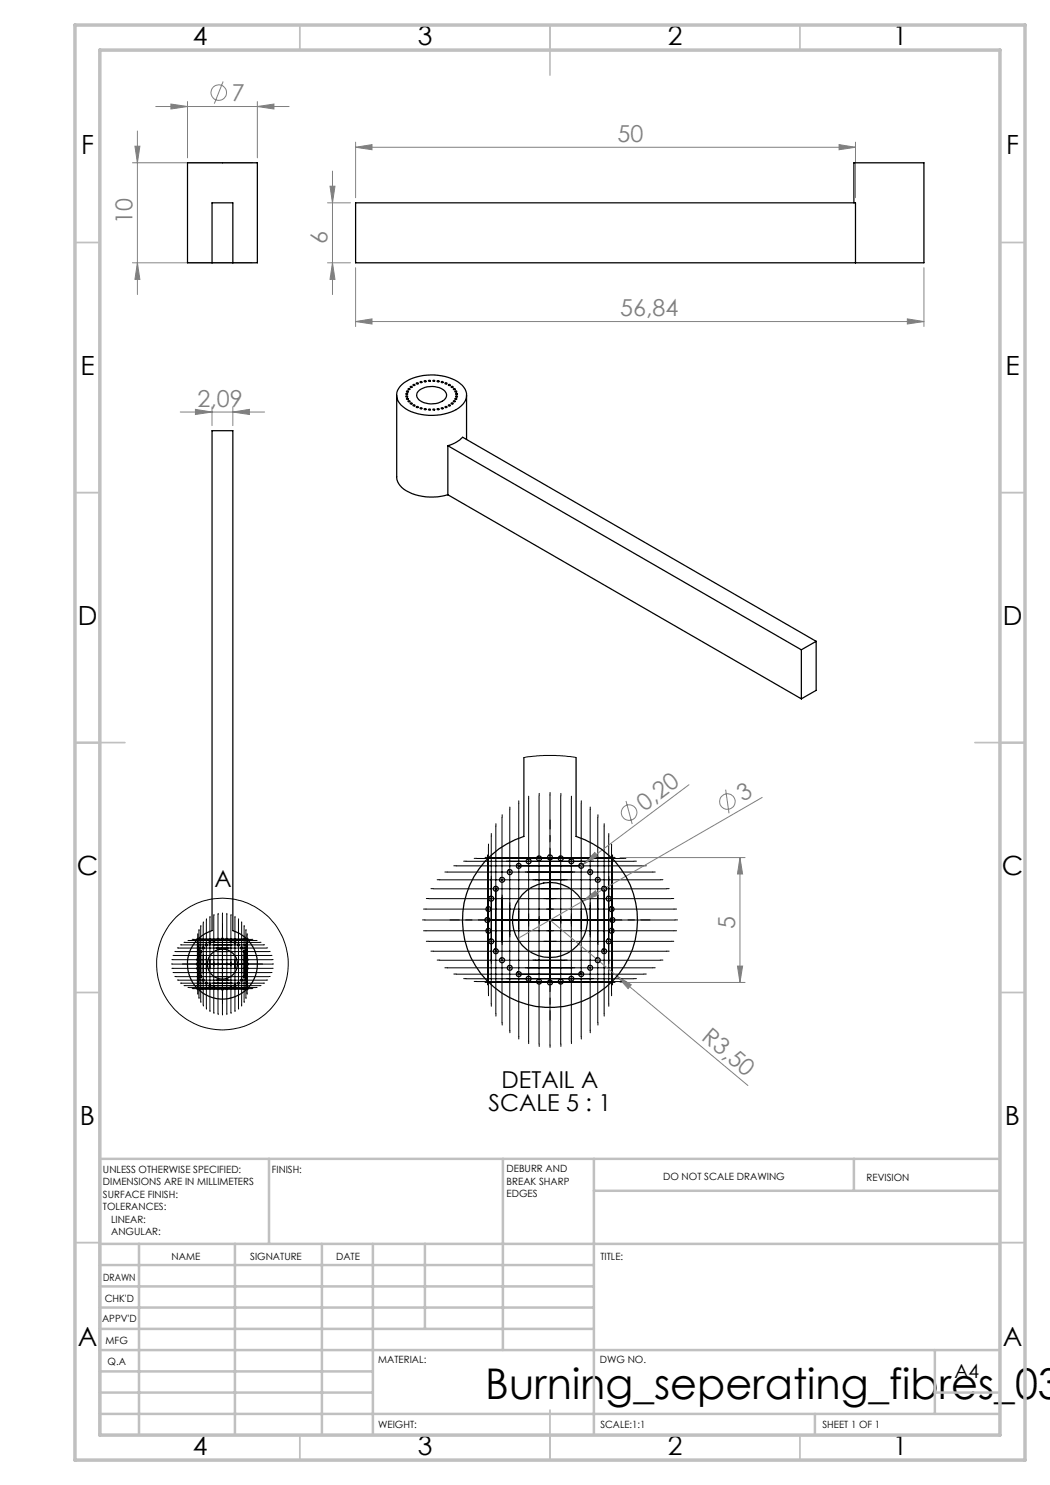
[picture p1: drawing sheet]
<svg xmlns="http://www.w3.org/2000/svg" width="210mm" height="297mm" viewBox="0 0 210 297" stroke-linecap="round" stroke-linejoin="round" font-family="sans-serif">
<g fill="none" stroke="#808080" stroke-width=".2">
<path d="M44.6 16.3l-1.7 4.4M26.5 32.6h24M27 29.2h1l-.5 3.4zM27.5 26.2v32.7M31.2 21.3h26.6M34.2 20.8l3.3 .5-3.3 .5zM37.5 20.3v11.3M51.5 21.3l3.3-.5v1zM51.5 20.3v11.3M66 37.2h1l-.5 3.4zM66.5 34.2v24.7M71.1 29.5l3.3-.6v1z"/>
<path d="M71.1 28.4v11.1M71.1 29.5h100M167.8 28.9l3.3 .6-3.3 .4zM171.1 28.4v11.1M26.5 52.6h24M27.5 52.6l.5 3.3h-1zM65.5 52.6h4.6M65.5 40.6h4.6M66.5 52.6l.5 3.3h-1zM71.1 53.5v11.8M184.8 53.5v11.8M71.1 64.3l3.3-.5v1z"/>
<path d="M71.1 64.3h113.7M181.5 63.8l3.3 .5-3.3 .5zM36.1 82.4h16.8M39.1 81.9l3.3 .5-3.3 .5zM42.4 81.4v3.7M46.6 82.4l3.3-.5v1zM46.6 81.4v3.7M137.8 156.9l-21.2 16M145.1 157.9l.7 4.8M152.4 159.5l-35.9 20.8M116.6 172.9l-.7 .6M119 170.5l.6 .8-3 1.6z"/>
<path d="M124 171.5h25M125.2 160.2l1.2 4.6M148 171.5v25M148 171.5l.5 3.3h-1zM110 184l39.6 33.1M116.5 180.3l2.6-2.2 .5 .9zM116.5 180.3l-13 7.4M123.4 195.2l2.9 1.8-.7 .7zM124 196.5h25M147.5 193.2h1l-.5 3.3z"/>
<circle cx="43.7" cy="18.5" r="1.56"/>
<circle cx="125.8" cy="162.5" r="1.56"/>
<circle cx="145.5" cy="160.3" r="1.56"/>
</g>
<g fill="none" stroke="#000" stroke-width=".2">
<path d="M105.7 159.8v48.4M107.8 159.2v49.6M110 159v50M112.1 159.2v49.6M114.3 159.8v48.4M85.8 179.7h48.4M86.7 177.8h46.6M87.9 176h44.2M89.5 174.4h41M91.2 173.2h37.5M93.2 172.3h33.6M95.3 171.7h29.4"/>
<path d="M97.5 171.5h25v25h-25zM97.7 169.3v29.4M98.2 167.2v33.6M99.2 165.2v37.5M100.4 163.5v41M102 161.9v44.2M103.8 160.7v46.6M116.2 160.7v46.6M118 161.9v44.2M119.6 163.5v41M120.8 165.2v37.5M121.7 167.2v33.6"/>
<path d="M122.3 169.3v29.4M34.5 192.8h20M34.6 193.7h19.8M34.6 191.9h19.8M34.8 194.5h19.4M34.8 191.1h19.4M35.1 195.3h18.7M35.1 190.3h18.7M35.7 196h17.6M35.7 189.6h17.6M36.3 196.6h16.4M36.3 189h16.4"/>
<path d="M37 197.1h15M37 188.5h15M37.8 197.5h13.4M37.8 188.1h13.4M38.6 197.7h11.7M38.6 187.9h11.7M39.5 187.8h10v10h-10zM39.5 186.9v11.8M39.8 186.1v13.4M40.1 185.3v15M40.6 184.6v16.4M41.3 184v17.6"/>
<path d="M42 183.5v18.6M42.8 183.1v19.4M43.6 182.9v19.8M44.5 182.8v20M45.4 182.9v19.8M46.2 183.1v19.4M47 183.5v18.6M47.7 184v17.6M48.3 184.6v16.4M48.8 185.3v15M49.2 186.1v13.4M49.4 186.9v11.8"/>
<path d="M85 184h50M85.2 186.2h49.6M85.2 181.8h49.6M85.8 188.3h48.4M86.7 190.2h46.6M87.9 192h44.2M89.5 193.6h41M91.2 194.8h37.5M93.2 195.8h33.6M95.3 196.3h29.4"/>
<circle cx="44.5" cy="192.8" r="13.2"/>
</g>
<g fill="none" stroke="#000" stroke-width=".2" stroke-dasharray="15.2 1.3 1.3 1.3">
<path d="M105.7 159.7v-.5M107.8 159.2v-.5M110 159v-.5M112.2 159.2v-.5M114.3 159.7v-.5M85.8 179.7h-.5M86.7 177.7h-.5M87.9 175.9h-.5M89.5 174.4h-.5M91.3 173.2h-.5M93.2 172.2h-.5M95.3 171.7h-.5"/>
<path d="M97.5 171.5h-.5M97.5 171.5v-.5M97.7 169.3v-.5M97.7 173.7v-.5M98.3 167.2v-.5M98.3 175.8v-.5M99.2 165.2v-.5M99.2 177.7v-.5M99.7 171.7h-.5M100.4 163.4v-.5M100.4 179.5v-.5M101.8 172.2h-.5"/>
<path d="M102 161.9v-.5M103.8 173.2h-.5M103.8 160.7v-.5M105.5 174.4h-.5M107.1 175.9h-.5M108.3 177.7h-.5M109.3 179.7h-.5M110.8 179.7h.5M111.7 177.7h.5M112.9 175.9h.5M114.5 174.4h.5M116.3 160.7v-.5"/>
<path d="M116.3 173.2h.5M118 161.9v-.5M118.2 172.2h.5M119.6 179.5v-.5M119.6 163.4v-.5M120.3 171.7h.5M120.8 177.7v-.5M120.8 165.2v-.5M121.8 175.8v-.5M121.8 167.2v-.5M122.3 173.7v-.5M122.3 169.3v-.5"/>
<path d="M122.5 171.5v-.5M122.5 171.5h.5M124.7 171.7h.5M126.8 172.2h.5M128.8 173.2h.5M130.5 174.4h.5M132.1 175.9h.5M133.3 177.7h.5M134.3 179.7h.5M34.5 192.8h-.2M34.6 191.9h-.2M34.6 193.7h-.2"/>
<path d="M34.8 191.1h-.2M34.8 194.5h-.2M35.2 190.3h-.2M35.2 195.3h-.2M35.7 189.6h-.2M35.7 196h-.2M36.3 196.6h-.2M36.3 189h-.2M37 197.1h-.2M37 188.5h-.2M37.8 197.5h-.2M37.8 188.1h-.2"/>
<path d="M38.6 197.7h-.2M38.6 187.9h-.2M39.5 192.8h-3M39.5 197.8h-.2M39.5 187.8h-.2M39.5 187.8v-.2M39.5 197.8v.2M39.6 186.9v-.2M39.6 196.9v.2M39.6 188.7v-.2M39.6 198.7v.2M39.8 186.1v-.2"/>
<path d="M39.8 196.1v.2M39.8 189.5v-.2M39.8 199.5v.2M40.2 185.3v-.2M40.2 195.3v.2M40.2 190.3v-.2M40.4 197.7h-.2M40.4 187.9h-.2M40.7 184.6v-.2M40.7 194.6v.2M40.7 191v-.2M41.2 197.5h-.2"/>
<path d="M41.2 188.1h-.2M41.3 191.6v-.2M41.3 184v-.2M41.3 194v.2M42 192.1v-.2M42 197.1h-.2M42 188.5h-.2M42 183.5v-.2M42 193.5v.2M42.7 196.6h-.2M42.7 189h-.2M42.8 192.5v-.2"/>
<path d="M42.8 183.1v-.2M42.8 193.1v.2M43.3 196h-.2M43.3 189.6h-.2M43.6 192.7v-.2M43.6 182.9v-.2M43.6 192.9v.2M43.8 195.3h-.2M43.8 190.3h-.2M44.2 194.5h-.2M44.2 191.1h-.2M44.4 193.7h-.2"/>
<path d="M44.4 191.9h-.2M44.5 187.8v-3M44.5 197.8v3M44.5 192.8v-.2M44.5 192.8h-.2M44.5 182.8v-.2M44.5 192.8v.2M44.5 192.8h.2M44.6 191.9h.2M44.6 193.7h.2M44.8 191.1h.2M44.8 194.5h.2"/>
<path d="M45.2 190.3h.2M45.2 195.3h.2M45.4 192.7v-.2M45.4 182.9v-.2M45.4 192.9v.2M45.7 189.6h.2M45.7 196h.2M46.2 192.5v-.2M46.2 183.1v-.2M46.2 193.1v.2M46.3 196.6h.2M46.3 189h.2"/>
<path d="M47 197.1h.2M47 192.1v-.2M47 183.5v-.2M47 193.5v.2M47 188.5h.2M47.7 191.6v-.2M47.7 184v-.2M47.7 194v.2M47.8 197.5h.2M47.8 188.1h.2M48.3 191v-.2M48.3 184.6v-.2"/>
<path d="M48.3 194.6v.2M48.6 197.7h.2M48.6 187.9h.2M48.8 190.3v-.2M48.8 185.3v-.2M48.8 195.3v.2M49.2 189.5v-.2M49.2 199.5v.2M49.2 186.1v-.2M49.2 196.1v.2M49.4 188.7v-.2M49.4 198.7v.2"/>
<path d="M49.4 186.9v-.2M49.4 196.9v.2M49.5 192.8h3M49.5 197.8h.2M49.5 187.8v-.2M49.5 197.8v.2M49.5 187.8h.2M50.4 197.7h.2M50.4 187.9h.2M51.2 197.5h.2M51.2 188.1h.2M52 197.1h.2"/>
<path d="M52 188.5h.2M52.7 196.6h.2M52.7 189h.2M53.3 196h.2M53.3 189.6h.2M53.8 195.3h.2M53.8 190.3h.2M54.2 194.5h.2M54.2 191.1h.2M54.4 193.7h.2M54.4 191.9h.2M54.5 192.8h.2"/>
<path d="M85 184h-.5M85.2 181.8h-.5M85.2 186.2h-.5M85.8 188.3h-.5M86.7 190.2h-.5M87.9 192h-.5M89.5 193.6h-.5M91.3 194.8h-.5M93.2 195.7h-.5M95.3 196.3h-.5M97.5 196.5h-.5M97.5 196.5v.5"/>
<path d="M97.7 194.3v.5M97.7 198.7v.5M98.3 192.2v.5M99.2 190.2v.5M99.7 196.3h-.5M100.4 188.4v.5M101.8 195.7h-.5M102 181.1v-.5M102 186.9v.5M103.8 182.3v-.5M103.8 194.8h-.5M103.8 185.7v.5"/>
<path d="M105.5 193.6h-.5M105.7 183.2v-.5M105.7 184.7v.5M107.1 192h-.5M107.8 183.8v-.5M107.8 184.2v.5M108.3 190.2h-.5M109.3 188.3h-.5M109.8 186.2h-.5M109.8 181.8h-.5M110 184v-.5M110 184h-.5"/>
<path d="M110 184v.5M110 184h.5M110.2 181.8h.5M110.2 186.2h.5M110.8 188.3h.5M111.7 190.2h.5M112.2 183.8v-.5M112.2 184.2v.5M112.9 192h.5M114.3 183.2v-.5M114.3 184.7v.5M114.5 193.6h.5"/>
<path d="M116.3 194.8h.5M116.3 182.3v-.5M116.3 185.7v.5M118 181.1v-.5M118 186.9v.5M118.2 195.7h.5M119.6 188.4v.5M120.3 196.3h.5M120.8 190.2v.5M121.8 192.2v.5M122.3 198.7v.5M122.3 194.3v.5"/>
<path d="M122.5 196.5h.5M122.5 196.5v.5M124.7 196.3h.5M126.8 195.7h.5M128.8 194.8h.5M130.5 193.6h.5M132.1 192h.5M133.3 190.2h.5M134.3 188.3h.5M134.8 186.2h.5M134.8 181.8h.5M135 184h.5"/>
<path d="M40.2 200.3v.2M40.7 201v.2M41.3 201.6v.2M42 202.1v.2M42.8 202.5v.2M43.6 202.7v.2M44.5 202.8v.2M45.4 202.7v.2M46.2 202.5v.2M47 202.1v.2M47.7 201.6v.2M48.3 201v.2"/>
<path d="M48.8 200.3v.2M98.3 200.8v.5M99.2 202.7v.5M100.4 204.5v.5M102 206.1v.5M103.8 207.3v.5M105.7 208.2v.5M107.8 208.8v.5M110 209v.5M112.2 208.8v.5M114.3 208.2v.5M116.3 207.3v.5"/>
<path d="M118 206.1v.5M119.6 204.5v.5M120.8 202.7v.5M121.8 200.8v.5"/>
</g>
<path d="M110 171.5v-7.5M97.5 184h-7.5M110 196.5v7.5M122.5 184h7.5" fill="none" stroke="#000" stroke-width=".2" stroke-dasharray="15.2 1.3 1.3 1.3" stroke-dashoffset="13.4"/>
<g fill="none" stroke="#c0c0c0" stroke-width=".35">
<path d="M60 5v5M110 5v10M160 5v5M15 48.5h5M200 48.5h5M15 98.5h5M200 98.5h5M15 148.5h10M195 148.5h10M15 198.5h5M200 198.5h5M15 248.5h5"/>
<path d="M200 248.5h5M60 287v5M110 282v10M160 287v5"/>
</g>
<g fill="none" stroke="#c0c0c0" stroke-width=".5">
<path d="M53.8 231.8v17M100.6 231.8v38.2M118.8 231.8v55.2M118.8 238.2h81.2M170.8 231.8v6.4M200 231.8h-180v55.2M20 248.8h180M20 257.3h98.8M20 253h98.8M27.8 248.8v38.2M47 248.8v38.2M64.4 248.8v38.2"/>
<path d="M74.6 248.8v38.2M85 248.8v17M20 265.8h98.8M20 261.5h98.8M20 278.5h54.6M20 274.3h54.6M20 270h180M187 278.5h13M187 270v12.8M20 282.8h180M163 282.8v4.2"/>
</g>
<path d="M15 5h190v287h-190zM20 10h180v277h-180z" fill="none" stroke="#c0c0c0" stroke-width=".7"/>
<g fill="#808080">
<path d="M116.5 180.3l2.6-2.2 .5 .9z"/>
<path d="M119 170.5l.6 .8-3 1.6z"/>
<path d="M123.4 195.2l2.9 1.8-.7 .7z"/>
<path d="M51.5 21.3l3.3-.5v1zM34.2 20.8l3.3 .5-3.3 .5z"/>
<path d="M71.1 64.3l3.3-.5v1zM181.5 63.8l3.3 .5-3.3 .5zM71.1 29.5l3.3-.6v1zM167.8 28.9l3.3 .6-3.3 .4zM39.1 81.9l3.3 .5-3.3 .5zM46.6 82.4l3.3-.5v1z"/>
<path d="M27.5 52.6l.5 3.3h-1zM27 29.2h1l-.5 3.4zM147.5 193.2h1l-.5 3.3zM148 171.5l.5 3.3h-1z"/>
<path d="M66 37.2h1l-.5 3.4zM66.5 52.6l.5 3.3h-1z"/>
</g>
<g fill="none" stroke="#000" stroke-width=".25">
<path d="M42.4 52.6h-4.9v-20h14v20h-4.9M42.4 52.6v-12h4.2v12M42.4 52.6h4.2M71.1 40.6h100v12h-100zM170.8 40.6v-8h14v20h-13.7M79.3 79.1v16.3a3.5 3.5 0 0 0 2.5 3.1 10.9 10.9 0 0 0 7.8 .5M80 77.3a9.4 9.4 0 0 1 8.4-2.1 5.9 5.9 0 0 1 4.8 3.1 2.87 2.87 0 0 1-1.4 3.3 10.5 10.5 0 0 1-11.2-.2 2.67 2.67 0 0 1-.6-4.1zM81.2 78.7a.17 .17 0 0 1 .2-.1 .17 .17 0 0 1 .1 .3h-.3zM81.2 79.2h.3a.17 .17 0 0 1-.1 .2 .17 .17 0 0 1-.2-.2zM81.4 79.7h.2a.15 .15 0 0 1-.1 .2 .15 .15 0 0 1-.1-.2zM81.4 78.2a.17 .17 0 0 1 .2 0 .17 .17 0 0 1 0 .2h-.2zM81.6 77.8l.3-.1 .1 .2h-.3z"/>
<path d="M82.1 77.3h.3a.17 .17 0 0 1-.2 .2 .17 .17 0 0 1-.1-.2zM82.7 76.9h.2a.15 .15 0 0 1-.1 .2 .15 .15 0 0 1-.1-.2zM83.9 78a4.1 4.1 0 0 1 5.2 .4 1.38 1.38 0 0 1-1 2 4.1 4.1 0 0 1-4.6-.7 1.15 1.15 0 0 1 .4-1.7zM84 76.4l.1-.1a.17 .17 0 0 1 .2 0 .17 .17 0 0 1 0 .2h-.2zM85.7 76.1h.3l.1 .1-.3 .1zM88.3 76.4v-.1a.17 .17 0 0 1 .2 0 .17 .17 0 0 1 .1 .2h-.3zM90.3 77.3h.3a.15 .15 0 0 1-.2 .2 .15 .15 0 0 1-.1-.2zM91 79.7h.3a.17 .17 0 0 1-.1 .2 .17 .17 0 0 1-.2-.2zM91 78.2a.17 .17 0 0 1 .2 0 .17 .17 0 0 1 .1 .2h-.3zM93.3 79.1v8.8M42.4 86.1h4.2v100a7 7 0 0 1 3.6 10.8 7 7 0 0 1-11.4 0 7 7 0 0 1 3.6-10.8zM81.6 80.2l.3-.1 .1 .2-.3 .1z"/>
<path d="M82.1 80.6a.17 .17 0 0 1 .2 0 .17 .17 0 0 1 .1 .2h-.3zM82.7 81a.17 .17 0 0 1 .2-.1 .17 .17 0 0 1 0 .3h-.2zM83.3 81.3h.3a.18 .18 0 0 1-.1 .3 .18 .18 0 0 1-.2-.3zM84.1 81.6h.2a.15 .15 0 0 1-.1 .2 .15 .15 0 0 1-.1-.2zM85.7 81.9l.3-.1 .1 .1-.3 .1zM87.4 81.8l.4-.1a.18 .18 0 0 1-.2 .3 .18 .18 0 0 1-.2-.2zM88.3 81.6h.3a.17 .17 0 0 1-.2 .2 .17 .17 0 0 1-.1-.2zM89.6 89.1a6.5 6.5 0 0 0 2.9-1.6l70.7 40.8M89.6 89.1l70.7 40.9M89.6 89.1v9.9M89.6 99l70.7 40.8M90.3 80.6a.17 .17 0 0 1 .2 0 .17 .17 0 0 1 .1 .2h-.3z"/>
<path d="M160.3 130v9.8M163.2 128.3l-2.9 1.7M163.2 128.3v9.8l-2.9 1.7M104.8 151.5v15.8a17.5 17.5 0 0 0-9 26.9 17.5 17.5 0 0 0 28.4 0 17.5 17.5 0 0 0-9-26.9v-15.8"/>
<circle cx="83.4" cy="76.7" r=".18"/>
<circle cx="85" cy="76.3" r=".17"/>
<circle cx="86.7" cy="76.2" r=".16"/>
<circle cx="87.6" cy="76.3" r=".18"/>
<circle cx="89.2" cy="76.7" r=".17"/>
<circle cx="89.8" cy="77" r=".16"/>
<circle cx="90.8" cy="77.8" r=".16"/>
<circle cx="91.3" cy="79.3" r=".16"/>
<circle cx="91.3" cy="78.8" r=".17"/>
<circle cx="85" cy="81.9" r=".16"/>
<circle cx="86.7" cy="81.9" r=".16"/>
<circle cx="89.2" cy="81.4" r=".16"/>
<circle cx="89.8" cy="81.1" r=".17"/>
<circle cx="90.8" cy="80.3" r=".16"/>
<circle cx="98.2" cy="179.7" r=".5"/>
<circle cx="99.2" cy="177.8" r=".49"/>
<circle cx="100.4" cy="176" r=".5"/>
<circle cx="101.9" cy="174.4" r=".5"/>
<circle cx="103.7" cy="173.2" r=".5"/>
<circle cx="105.7" cy="172.3" r=".5"/>
<circle cx="107.8" cy="171.7" r=".49"/>
<circle cx="110" cy="171.5" r=".51"/>
<circle cx="112.2" cy="171.7" r=".5"/>
<circle cx="114.3" cy="172.3" r=".49"/>
<circle cx="116.2" cy="173.2" r=".49"/>
<circle cx="118" cy="174.4" r=".51"/>
<circle cx="119.6" cy="176" r=".49"/>
<circle cx="120.8" cy="177.8" r=".5"/>
<circle cx="121.7" cy="179.7" r=".5"/>
<circle cx="39.5" cy="192.8" r=".2"/>
<circle cx="39.6" cy="191.9" r=".21"/>
<circle cx="39.6" cy="193.7" r=".2"/>
<circle cx="39.8" cy="191.1" r=".2"/>
<circle cx="39.8" cy="194.5" r=".2"/>
<circle cx="40.1" cy="190.3" r=".2"/>
<circle cx="40.1" cy="195.3" r=".2"/>
<circle cx="40.7" cy="196" r=".21"/>
<circle cx="40.7" cy="189.6" r=".21"/>
<circle cx="41.3" cy="189" r=".2"/>
<circle cx="41.3" cy="196.6" r=".19"/>
<circle cx="42" cy="188.5" r=".2"/>
<circle cx="42" cy="197.1" r=".19"/>
<circle cx="42.8" cy="197.5" r=".21"/>
<circle cx="42.8" cy="188.1" r=".2"/>
<circle cx="43.6" cy="187.9" r=".21"/>
<circle cx="43.6" cy="197.8" r=".2"/>
<circle cx="44.5" cy="187.8" r=".2"/>
<circle cx="44.5" cy="197.8" r=".19"/>
<circle cx="44.5" cy="192.8" r="2.99"/>
<circle cx="45.4" cy="187.9" r=".2"/>
<circle cx="45.4" cy="197.7" r=".19"/>
<circle cx="46.2" cy="197.5" r=".21"/>
<circle cx="46.2" cy="188.1" r=".2"/>
<circle cx="47" cy="188.5" r=".2"/>
<circle cx="47" cy="197.1" r=".19"/>
<circle cx="47.7" cy="189" r=".2"/>
<circle cx="47.7" cy="196.6" r=".19"/>
<circle cx="48.3" cy="196" r=".2"/>
<circle cx="48.3" cy="189.6" r=".2"/>
<circle cx="48.8" cy="190.3" r=".2"/>
<circle cx="48.8" cy="195.3" r=".2"/>
<circle cx="49.2" cy="191.1" r=".2"/>
<circle cx="49.2" cy="194.5" r=".2"/>
<circle cx="49.4" cy="191.9" r=".2"/>
<circle cx="49.4" cy="193.7" r=".19"/>
<circle cx="49.5" cy="192.8" r=".2"/>
<circle cx="97.5" cy="184" r=".5"/>
<circle cx="97.7" cy="181.8" r=".5"/>
<circle cx="97.7" cy="186.2" r=".5"/>
<circle cx="98.2" cy="188.3" r=".5"/>
<circle cx="99.2" cy="190.2" r=".49"/>
<circle cx="100.4" cy="192" r=".5"/>
<circle cx="102" cy="193.6" r=".49"/>
<circle cx="103.7" cy="194.8" r=".5"/>
<circle cx="105.7" cy="195.8" r=".5"/>
<circle cx="107.8" cy="196.3" r=".49"/>
<circle cx="110" cy="184" r="7.5"/>
<circle cx="110" cy="196.5" r=".5"/>
<circle cx="112.2" cy="196.3" r=".5"/>
<circle cx="114.3" cy="195.8" r=".49"/>
<circle cx="116.2" cy="194.8" r=".49"/>
<circle cx="118" cy="193.6" r=".5"/>
<circle cx="119.6" cy="192" r=".49"/>
<circle cx="120.8" cy="190.2" r=".5"/>
<circle cx="121.7" cy="188.3" r=".5"/>
<circle cx="122.3" cy="181.8" r=".5"/>
<circle cx="122.3" cy="186.2" r=".5"/>
<circle cx="122.5" cy="184" r=".49"/>
</g>
<path d="M104.8 151.5l4-.4h3.1l3.3 .4" fill="none" stroke="#000" stroke-width=".2"/>
<text font-size="8.5" x="97.1" y="279.7">Burning_seperating_fibres_03</text>
<g font-size="5.3">
<text x="38.5" y="9">4</text>
<text x="83.5" y="9">3</text>
<text x="133.6" y="9">2</text>
<text x="178.6" y="9">1</text>
<text x="16.2" y="30.8">F</text>
<text x="201.2" y="30.8">F</text>
<text x="16.1" y="75">E</text>
<text x="201.1" y="75">E</text>
<text x="15.5" y="125">D</text>
<text x="200.5" y="125">D</text>
<text x="15.4" y="175">C</text>
<text x="200.4" y="175">C</text>
<text x="16" y="225">B</text>
<text x="201" y="225">B</text>
<text x="15.5" y="269.3">A</text>
<text x="200.5" y="269.3">A</text>
<text x="38.5" y="291">4</text>
<text x="83.5" y="291">3</text>
<text x="133.6" y="291">2</text>
<text x="178.6" y="291">1</text>
</g>
<g font-size="4.7" fill="#808080">
<text x="46.3" y="20.2">7</text>
<text x="123.5" y="28.4">50</text>
<text x="26.5" y="44.8" transform="rotate(-90 26.5 44.8)">10</text>
<text x="65.5" y="48.9" transform="rotate(-90 65.5 48.9)">6</text>
<text x="124.1" y="63.3">56,84</text>
<text x="39.5" y="81.4">2,09</text>
<text x="148.6" y="160.5" transform="rotate(-30 148.6 160.5)">3</text>
<text x="128.9" y="162.3" transform="rotate(-37 128.9 162.3)">0,20</text>
<text x="147" y="185.8" transform="rotate(-90 147 185.8)">5</text>
<text x="140.1" y="207.9" transform="rotate(40 140.1 207.9)">R3,50</text>
</g>
<g font-size="4.7">
<text x="42.9" y="177.4">A</text>
<text x="100.3" y="217.7">DETAIL A</text>
<text x="97.7" y="222.2">SCALE 5 : 1</text>
</g>
<text font-size="3.9" x="190.9" y="275.5">A4</text>
<g font-size="2">
<text x="20.6" y="234.6">UNLESS OTHERWISE SPECIFIED:</text>
<text x="20.6" y="237.1">DIMENSIONS ARE IN MILLIMETERS</text>
<text x="20.6" y="239.6">SURFACE FINISH:</text>
<text x="54.4" y="234.6">FINISH:</text>
<text x="101.3" y="234.5">DEBURR AND</text>
<text x="101.3" y="237">BREAK SHARP</text>
<text x="101.3" y="239.5">EDGES</text>
<text x="132.6" y="236">DO NOT SCALE DRAWING</text>
<text x="173.3" y="236.2">REVISION</text>
<text x="20.6" y="242.1">TOLERANCES:</text>
<text x="22.2" y="244.6">LINEAR:</text>
<text x="22.2" y="247.1">ANGULAR:</text>
<text x="34.3" y="252">NAME</text>
<text x="50" y="251.9">SIGNATURE</text>
<text x="67.2" y="251.9">DATE</text>
<text x="120.1" y="251.9">TITLE:</text>
<text x="20.6" y="256.1">DRAWN</text>
<text x="20.9" y="260.3">CHK'D</text>
<text x="20.4" y="264.4">APPV'D</text>
<text x="21.1" y="268.8">MFG</text>
<text x="21.5" y="273">Q.A</text>
<text x="75.6" y="272.5">MATERIAL:</text>
<text x="120" y="272.5">DWG NO.</text>
<text x="75.6" y="285.5">WEIGHT:</text>
<text x="120.1" y="285.6">SCALE:1:1</text>
<text x="164.5" y="285.6">SHEET 1 OF 1</text>
</g>
</svg>
